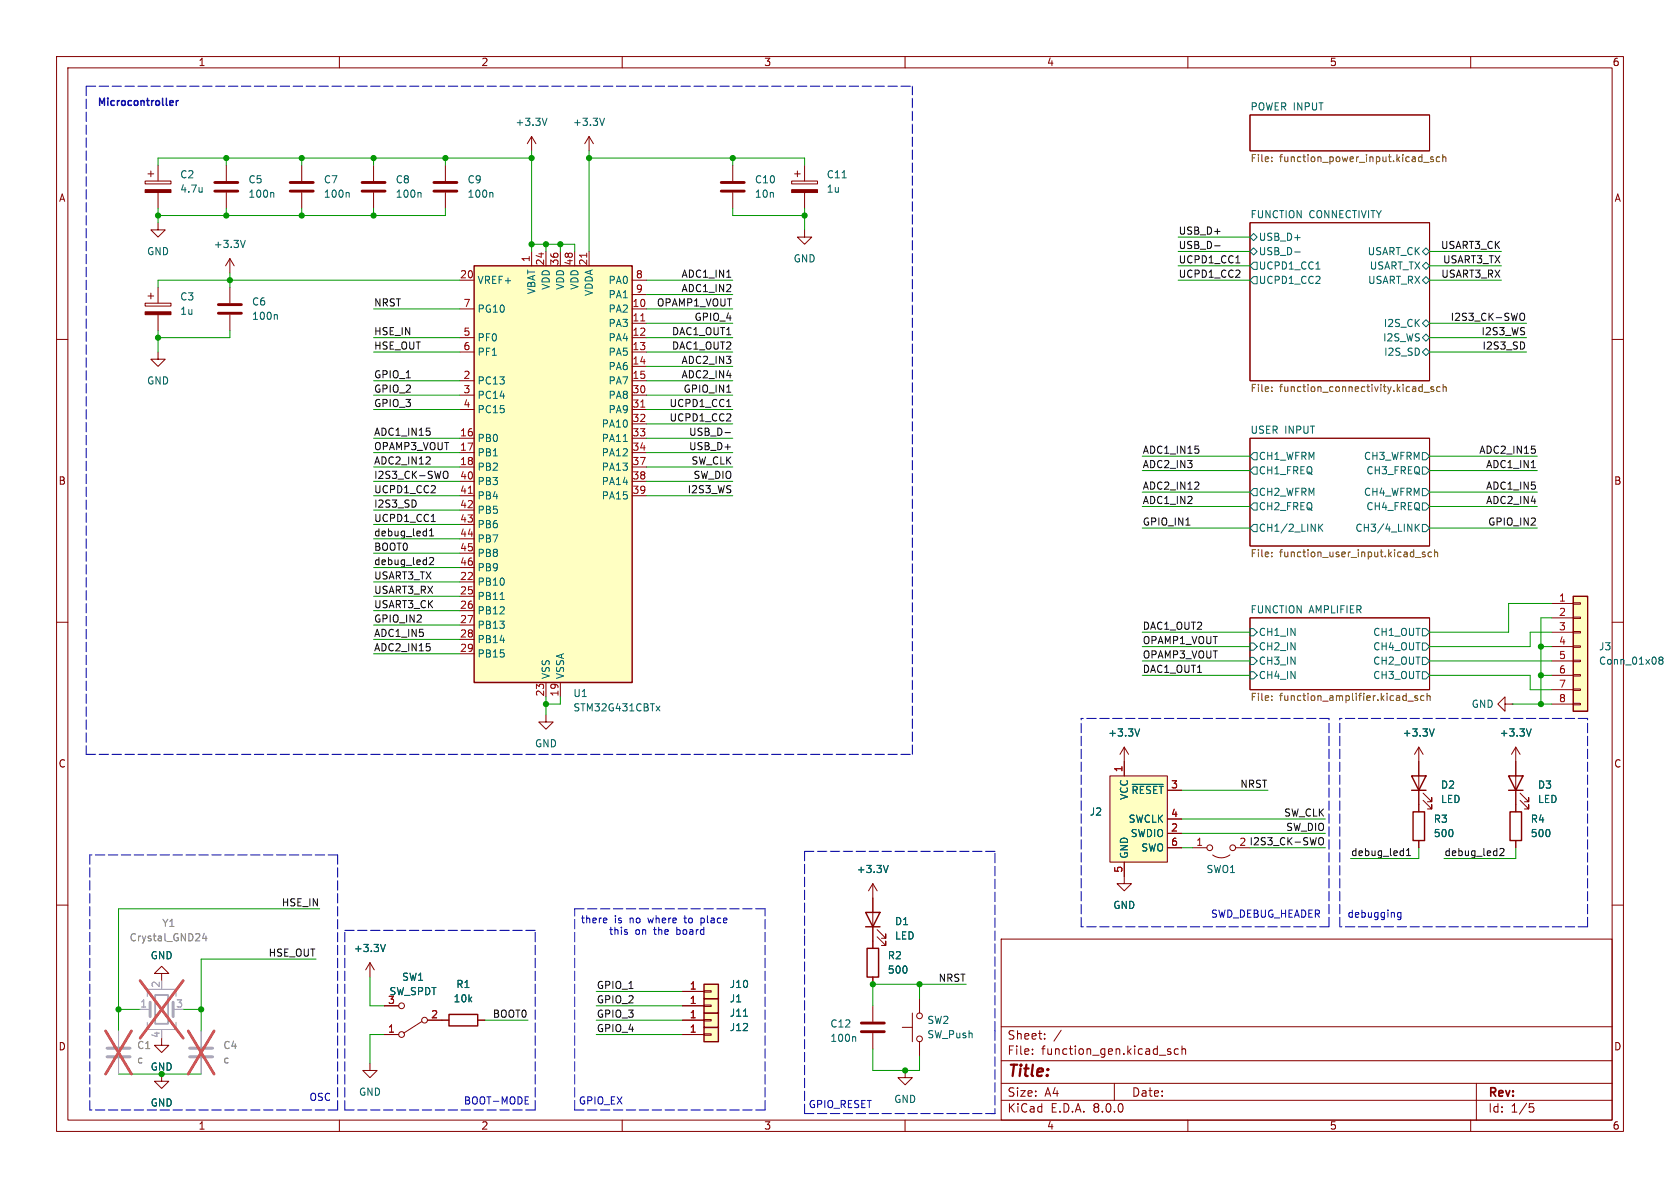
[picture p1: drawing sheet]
<svg xmlns="http://www.w3.org/2000/svg" width="297mm" height="210mm" viewBox="0 0 297 210" stroke-linecap="round" stroke-linejoin="round" font-family="sans-serif">
<g fill="none" stroke="#840000" stroke-width=".18">
<path d="M10 10h277v190h-277zM12 12h273v186h-273zM60 10v2M110 10v2M160 10v2M210 10v2M260 10v2M25.7 32h4.5v.5h-4.5zM26.2 30.7h1M26.7 30.2v1M27.9 39.4v1.2h1.3l-1.3 1.3-1.2-1.3h1.2M27.9 29.2v2.8"/>
<path d="M27.9 34v2.8M40 29.2v2.8M40 34v2.8M53.3 29.2v2.8M53.3 34v2.8M221 20.3h31.7v6.4h-31.7zM221 39.4h31.7v27.9h-31.7zM10 60h2M25.7 53.6h4.5v.5h-4.5zM26.2 52.3h1M26.7 51.8v1M27.9 50.8v2.8"/>
<path d="M27.9 55.6v2.8M285 60h2M27.9 62.2v1.3h1.3l-1.3 1.3-1.2-1.3h1.2M221 77.5h31.7v19h-31.7zM10 110h2M221 109.2h31.7v12.7h-31.7zM285 110h2M10 160h2M285 160h2M177 166h108v32h-108zM60 198v2M110 198v2"/>
<path d="M160 198v2M177 194.5h108M177 191.5h108M177 187.5h108M177 181.5h108M182.5 186.3v.1M182.5 185.5v.1M184.7 183.6v.1M184.7 182.8v.1M187.6 182.1l-1.3 2M197 191.5v3M206.5 185.8l.5 .2v.2l-.2 .2-.4-.1"/>
<path d="M206.5 185.5h.5M208.3 185.5l-.4-.1-.3 .3v.4l.1 .2h.6M209 185.5l.2-.1 .3 .1 .1 .9M209 184.9v1.5M210 198v2M260 198v2M261 191.5v6.5M270.4 195.1h.7M270.5 195.7h.4l.3 .3-.2 .5-.5 .1"/>
</g>
<g fill="none" stroke="#006464" stroke-width=".18">
<path d="M35.7 33.1v.9M35.7 33.9h.1M48.2 34l.2 .2v.7M61.6 34l.1 .2v.7M221 44.5l.6-.7 .6 .7-.6 .6zM221 41.9l.6-.6 .6 .6-.6 .6zM221.6 46.4h.6v1.2h-.6l-.6-.6zM221.6 48.9h.6v1.3h-.6l-.6-.7zM228.9 44.5h1M232.6 47.6h.8M251.5 44.5l.6-.7 .6 .7-.6 .6zM251.5 47l.6-.6 .6 .6-.6 .6z"/>
<path d="M251.5 49.5l.6-.6 .6 .6-.6 .7zM251.5 57.2l.6-.7 .6 .7-.6 .6zM251.5 59.7l.6-.6 .6 .6-.6 .6zM251.5 62.2l.6-.6 .6 .6-.6 .7zM221.6 92.7h.6v1.3h-.6l-.6-.7zM221.6 88.9h.6v1.3h-.6l-.6-.7zM221.6 86.4h.6v1.2h-.6l-.6-.6zM221.6 82.6h.6v1.2h-.6l-.6-.6zM221.6 80h.6v1.3h-.6l-.6-.7zM233.1 92.7v1.2M233.3 93.2l.5 .7M233.8 92.7l-.7 .7"/>
<path d="M250.2 92.7v1.2M250.4 93.2l.5 .7M250.9 92.7l-.7 .7M251.5 92.7h.6l.6 .6-.6 .7h-.6zM251.5 88.9h.6l.6 .6-.6 .7h-.6zM251.5 86.4h.6l.6 .6-.6 .6h-.6zM251.5 82.6h.6l.6 .6-.6 .6h-.6zM251.5 80h.6l.6 .6-.6 .7h-.6zM221 116.2h.6l.6 .6-.6 .7h-.6zM221 111.1h.6l.6 .7-.6 .6h-.6zM221 118.7h.6l.6 .7-.6 .6h-.6zM221 113.7h.6l.6 .6-.6 .6h-.6z"/>
<path d="M251.5 111.1h.6l.6 .7-.6 .6h-.6zM251.5 118.7h.6l.6 .7-.6 .6h-.6zM251.5 113.7h.6l.6 .6-.6 .6h-.6zM251.5 116.2h.6l.6 .6-.6 .7h-.6z"/>
</g>
<g fill="none" stroke="#725600" stroke-width=".18">
<path d="M224.8 27.8v.1M224.8 28.5v.1M251.7 28.7h.9M253.4 27.8l-.3-.1-.2 .2 .1 .2 .4 .1v.3h-.5M254.5 27.8l-.3-.1-.3 .3 .1 .5h.5M255.1 27.9l.1-.2 .4 .1v.8M255.1 27.3v1.3M224.8 68.4v.2M224.8 69.1v.1M251.7 69.3h1M253.4 68.4h-.3l-.1 .2v.1l.4 .2v.3h-.4M254.6 68.4h-.4l-.2 .2 .1 .6h.5"/>
<path d="M255.1 68.5l.2-.1h.3l.1 .8M255.1 67.9v1.3M224.8 98.3v.1M224.8 97.6v.2M250.2 98.5h1M251.9 97.6h-.3l-.2 .2 .1 .1 .4 .2v.3h-.5M253.1 97.6h-.4l-.2 .2 .1 .6h.5M253.6 97.7l.2-.1h.3l.1 .8M253.6 97.2v1.2M224.8 123v.2M224.8 123.7v.1M248.9 123.9h1"/>
<path d="M250.6 123h-.3l-.2 .2 .1 .1 .4 .2v.3h-.5M251.7 123h-.3l-.3 .2 .2 .6h.4M252.3 123.1l.2-.1h.3v.8M252.3 122.6v1.2"/>
</g>
<g fill="#840000" stroke="#840000" stroke-width=".18">
<path d="M25.7 55.1h4.5v.5h-4.5z"/>
<path d="M25.7 33.5h4.5v.5h-4.5z"/>
</g>
<path d="M38 33.8h4M38 32.3h4M51.3 33.8h4.1M51.3 32.3h4.1" fill="none" stroke="#840000" stroke-width=".51"/>
<path d="M278.1 105.4h2.6v20.3h-2.6z" fill="#ffffc2"/>
<g fill="none" stroke="#840000" stroke-width=".18">
<path d="M40.6 45.7l-.7 1.3M40.6 45.7v2.6M40.6 50.8v2.8M40.6 55.6v2.8M40.6 45.7l.8 1.3M274.3 106.7h3.8M274.3 109.2h3.8M274.3 111.8h3.8M274.3 114.3h3.8M274.3 116.8h3.8M274.3 119.4h3.8M278.1 119.3h1.3v.2h-1.3z"/>
<path d="M278.1 116.7h1.3v.3h-1.3zM278.1 114.2h1.3v.2h-1.3zM278.1 111.6h1.3v.3h-1.3zM278.1 109.1h1.3v.2h-1.3zM278.1 106.6h1.3v.2h-1.3zM250.8 132.1v11.4M250.8 132.1l-.7 1.3M250.8 132.1l.8 1.3M274.3 121.9h3.8M274.3 124.5h3.8M278.1 124.3h1.3v.3h-1.3zM278.1 121.8h1.3v.2h-1.3z"/>
<path d="M154.3 158.8v7.6M250.8 148.6v1.3M251.6 141.5l1.5 1.5v-.8v.8h-.8M251.6 140.2l1.5 1.5v-.7v.7h-.8M154.3 177.8v2.8M155.1 165.6l1.5 1.5v-.7v.7h-.8M155.1 164.3l1.5 1.6v-.8v.8h-.8M154.3 182.6v2.8"/>
</g>
<path d="M278.1 105.4h2.6v20.3h-2.6zM249.6 137.2h2.5l-1.3 2.5zM249.6 139.7h2.5M249.8 143.5h2v5.1h-2zM153 161.3h2.6l-1.3 2.5zM153 163.8h2.6" fill="none" stroke="#840000" stroke-width=".25"/>
<path d="M43.4 42.5l-.5 1.3M48.9 55.6l.1 .2v.7M293.5 116.7l-.2-.2 .2-.4h.3l.2 .3-.2 .3M293.5 116.7l-.2 .2v.3l.2 .2h.3l.2-.2v-.3l-.2-.2M293.5 116.7h.3M253.5 128.8l-.4 1.3M151.1 183.2l.2 .2v.7" fill="none" stroke="#006464" stroke-width=".18"/>
<path d="M38.6 55.4h4.1M38.6 53.8h4.1M152.3 180.8h4M152.3 182.4h4" fill="none" stroke="#840000" stroke-width=".51"/>
<path d="M124.5 181.6h2.5v2.6h-2.5z" fill="#ffffc2"/>
<path d="M120.6 182.9h3.9M124.5 182.8h1.2v.2h-1.2z" fill="none" stroke="#840000" stroke-width=".18"/>
<path d="M124.5 181.6h2.5v2.6h-2.5z" fill="none" stroke="#840000" stroke-width=".25"/>
<path d="M124.5 179.1h2.5v2.5h-2.5z" fill="#ffffc2"/>
<path d="M120.6 180.3h3.9M124.5 180.2h1.2v.3h-1.2z" fill="none" stroke="#840000" stroke-width=".18"/>
<path d="M124.5 179.1h2.5v2.5h-2.5z" fill="none" stroke="#840000" stroke-width=".25"/>
<path d="M131.4 179.6h.8" fill="none" stroke="#006464" stroke-width=".18"/>
<path d="M124.5 176.5h2.5v2.6h-2.5z" fill="#ffffc2"/>
<g fill="none" stroke="#840000" stroke-width=".18">
<path d="M266.1 124.5v-1.3l-1.3 1.3 1.3 1.2v-1.2h1.2M267.3 124.5h.1M154.3 156.2l-.8 1.3M154.3 156.2v2.6M154.3 156.2l.8 1.3M65.4 170.2l-.8 1.3M65.4 170.2v2.5M65.4 170.2l.8 1.3M120.6 177.8h3.9M124.5 177.7h1.2v.2h-1.2zM161.3 179.1v5.1M162.6 176.5v2.6"/>
<path d="M159.5 181.6h1.8M160 189.2v1.3h1.3l-1.3 1.3-1.3-1.3h1.3M162.6 184.2v2.5"/>
<circle cx="162.6" cy="179.6" r=".51"/>
<circle cx="162.6" cy="183.6" r=".51"/>
</g>
<path d="M124.5 176.5h2.5v2.6h-2.5z" fill="none" stroke="#840000" stroke-width=".25"/>
<path d="M157 153l-.4 1.2M68.1 166.9l-.4 1.3" fill="none" stroke="#006464" stroke-width=".18"/>
<path d="M124.5 174h2.5v2.5h-2.5z" fill="#ffffc2"/>
<g fill="none" stroke="#840000" stroke-width=".18">
<path d="M78.7 29.2v2.8M78.7 34v2.8M94 24.1l-.8 1.3M94 24.1v2.6M94 24.1l.7 1.3M104.1 24.1l-.7 1.3M104.1 24.1v2.6M104.1 24.1l.8 1.3M96.5 126.4v1.2h1.3l-1.3 1.3-1.3-1.3h1.3M67.9 177.8h2.6M120.6 175.3h3.9M124.5 175.1h1.2v.3h-1.2z"/>
<path d="M154.3 166.4v1.2M154.3 172.7v1.3M67.9 182.9h2.6M74.5 180.6l-3.1 2M75.6 180.3h3.8M84.5 180.3h1.2"/>
<circle cx="71" cy="177.8" r=".51"/>
<circle cx="71" cy="182.9" r=".51"/>
<circle cx="75.1" cy="180.3" r=".51"/>
</g>
<path d="M79.4 179.3h5.1v2.1h-5.1zM124.5 174h2.5v2.5h-2.5zM153.3 167.6h2v5.1h-2z" fill="none" stroke="#840000" stroke-width=".25"/>
<path d="M87 34l.1 .2v.7M96.7 20.9l-.4 1.3M106.9 20.9l-.5 1.3" fill="none" stroke="#006464" stroke-width=".18"/>
<path d="M76.7 33.8h4.1M76.7 32.3h4.1" fill="none" stroke="#840000" stroke-width=".51"/>
<path d="M83.8 47h28v73.7h-28z" fill="#ffffc2"/>
<path d="M83.8 47h28v73.7h-28zM266.7 137.2h2.5l-1.2 2.5zM266.7 139.7h2.5M267 143.5h2v5.1h-2z" fill="none" stroke="#840000" stroke-width=".25"/>
<g fill="none" stroke="#840000" stroke-width=".18">
<path d="M129.5 29.2v2.8M129.5 34v2.8M81.3 54.6h2.5M81.3 59.7h2.5M81.3 49.5h2.5M94 44.5v2.5M96.5 44.5v2.5M99.1 44.5v2.5M101.6 44.5v2.5M104.1 44.5v2.5M111.8 54.6h2.5M111.8 57.2h2.5"/>
<path d="M111.8 59.7h2.5M111.8 49.5h2.5M111.8 52.1h2.5M142.2 40.6v1.3h1.3l-1.3 1.3-1.2-1.3h1.2M81.3 62.2h2.5M81.3 67.3h2.5M81.3 77.5h2.5M81.3 69.9h2.5M81.3 72.4h2.5M111.8 62.2h2.5M111.8 64.8h2.5M111.8 67.3h2.5"/>
<path d="M111.8 77.5h2.5M111.8 69.9h2.5M111.8 72.4h2.5M111.8 74.9h2.5M81.3 80h2.5M81.3 82.6h2.5M81.3 85.1h2.5M81.3 87.6h2.5M81.3 90.2h2.5M81.3 92.7h2.5M81.3 95.3h2.5M81.3 97.8h2.5"/>
<path d="M111.8 80h2.5M111.8 82.6h2.5M111.8 85.1h2.5M111.8 87.6h2.5M81.3 102.9h2.5M81.3 105.4h2.5M81.3 108h2.5M81.3 110.5h2.5M81.3 113h2.5M81.3 115.6h2.5M81.3 100.3h2.5M96.5 120.7v2.5"/>
<path d="M99.1 120.7v2.5M198.8 132.1l-.8 1.3M198.8 132.1v2.5M198.8 132.1l.7 1.3M268 132.1v11.4M268 132.1l-.8 1.3M268 132.1l.7 1.3M210.8 149.9h2.6M214.4 151.1a2.54 2.54 0 0 0 3 0M268 148.6v1.3M268.7 141.5l1.6 1.5v-.8v.8h-.8M268.7 140.2l1.6 1.5v-.7v.7h-.8"/>
<path d="M65.4 188v1.2h-1.3l1.3 1.3 1.3-1.3h-1.3"/>
<circle cx="213.9" cy="149.9" r=".51"/>
<circle cx="217.9" cy="149.9" r=".51"/>
</g>
<path d="M103.7 44.8v.7M113.3 56.7h.7M113.3 72h.7M82.8 87.2h.7" fill="none" stroke="#a90000" stroke-width=".18"/>
<path d="M110.2 78h.7M88.4 106h.7M116 124.8l.7 .9M116.7 124.8l-.7 .9M201.5 128.8l-.4 1.3M270.7 128.8l-.4 1.3" fill="none" stroke="#006464" stroke-width=".18"/>
<path d="M27.4 175.9h2.3v5.1h-2.3z" fill="none" stroke="#a1a1a1" stroke-width=".3"/>
<path d="M24.8 178.4h1.7M26 176.1v-1.2h5.1v1.2M26 180.7v1.3h5.1v-1.3M28.6 182v.2M35.6 182.2v2.8M35.6 187.1v2.8" fill="none" stroke="#a1a1a1" stroke-width=".18"/>
<path d="M26.5 177.2v2.5M30.6 177.2v2.5M33.5 186.8h4.1M33.5 185.3h4.1" fill="none" stroke="#a1a1a1" stroke-width=".51"/>
<path d="M36.1 165l-.3 .9h.8M36.4 165.5v.8" fill="none" stroke="#989898" stroke-width=".18"/>
<path d="M24.8 173.4l7.6 10.1M32.4 173.4l-7.6 10.1M33.3 182.2l4.5 7.7M37.8 182.2l-4.5 7.7" fill="none" stroke="#e65255" stroke-width=".46"/>
<path d="M127.5 33.8h4.1M127.5 32.3h4.1" fill="none" stroke="#840000" stroke-width=".51"/>
<path d="M196.2 137.2h10.2v15.2h-10.2z" fill="#ffffc2"/>
<g fill="none" stroke="#840000" stroke-width=".18">
<path d="M66 29.2v2.8M66 34v2.8M140 32h4.5v.5h-4.5zM140.5 30.7h1M141 30.2v1M142.2 29.2v2.8M142.2 34v2.8M196.2 137.2h10.2v15.2h-10.2zM198.8 134.6v2.6M206.4 139.7h2.5M250.8 134.6v2.6M250.8 139.7v3.8"/>
<path d="M268 134.6v2.6M268 139.7v3.8M154.3 158.8v2.5M198.8 152.4v3.8h1.2l-1.2 1.3-1.3-1.3h1.3M206.4 147.3h2.5M206.4 144.8h2.5M206.4 149.9h2.5M250.8 148.6v1.3M268 148.6v1.3M28.6 172.1h1.2l-1.2-1.3-1.3 1.3h1.3v1.3M67.9 177.8h2.6M120.6 177.8h3.9"/>
<path d="M120.6 175.3h3.9M154.3 163.8v3.8M154.3 172.7v1.3M28.6 183.5v1.3h1.2l-1.2 1.3-1.3-1.3h1.3M28.6 189.9v1.2h1.2l-1.2 1.3-1.3-1.3h1.3M67.9 182.9h2.6M75.6 180.3h3.8M84.5 180.3h1.2M120.6 180.3h3.9M120.6 182.9h3.9"/>
</g>
<path d="M74.3 34l.1 .2v.7M148.9 31.4h.7M200.1 138.7h5.5M201.5 128.8l-.4 1.3M253.5 128.8l-.4 1.3M270.7 128.8l-.4 1.3M157 153l-.4 1.2M68.1 166.9l-.4 1.3M131.4 179.6h.8" fill="none" stroke="#006464" stroke-width=".18"/>
<path d="M18.9 186.8h4.1M18.9 185.3h4.1" fill="none" stroke="#a1a1a1" stroke-width=".51"/>
<path d="M24.8 178.4h1.2M21 182.2v2.8M21 187.1v2.8M35.6 182.2v2.8M35.6 187.1v2.8" fill="none" stroke="#a1a1a1" stroke-width=".18"/>
<path d="M24.8 173.4l7.6 10.1M32.4 173.4l-7.6 10.1M18.7 182.2l4.5 7.7M23.2 182.2l-4.5 7.7M33.3 182.2l4.5 7.7M37.8 182.2l-4.5 7.7" fill="none" stroke="#e65255" stroke-width=".46"/>
<path d="M64 33.8h4.1M64 32.3h4.1" fill="none" stroke="#840000" stroke-width=".51"/>
<path d="M140 33.5h4.5v.5h-4.5z" fill="#840000" stroke="#840000" stroke-width=".18"/>
<g fill="none" stroke="#0f0f0f" stroke-width=".18">
<path d="M128.5 49h.7M214.7 43.5h1M218.5 46.5h.7M268.7 55.5l.3-.1a.43 .43 0 0 1 .5 .4v.4a.43 .43 0 0 1-.3 .4 .43 .43 0 0 1-.5-.1M76 76.3v.5M128.2 76.5h.9M128.5 69.3h.7M128.5 71.9h.7M211.9 79.5v.5M271.4 79.5v.5M75.3 82h.8M75.9 98.7l.5-.2 .3 .4-.8 .9h.8"/>
<path d="M75.9 94.7h.8M75.9 93.8l.4-.3v1.2M76 80.9v.4M76.2 92.2h.8M78.4 83.5l.3-.2a.43 .43 0 0 1 .5 .4v.5a.43 .43 0 0 1-.3 .4 .43 .43 0 0 1-.5-.2M209.7 92.8h.7M211.2 86.5h.7M211.9 85.3v.5M270.7 82.7h.7M76 114.4v.5M233.2 148.3l.2-.2a.43 .43 0 0 1 .6 .4v.4a.43 .43 0 0 1-.3 .4 .43 .43 0 0 1-.5-.1M248.7 151.3h.7"/>
<path d="M248.7 150.3l.3-.3v1.3M265.2 150.1l.5-.1 .2 .3-.8 1h.8"/>
</g>
<path d="M107.1 162.3l.2 .3-.6 .1M107.2 163.1h-.1M110.9 164.8v.3M123.9 162.3v1.3M123.9 163.1h.1M124 162.3l-.1 .1M247.7 161.3v1l-.3 .3-.3-.1M247.7 161.4l-.4-.1-.2 .2 .1 .6h.5M92.8 195.2h.6M92.8 193.9h.6" fill="none" stroke="#0000c2" stroke-width=".18"/>
<path d="M30.6 17.8v.3l-.6 .1M31.2 17.8v.8M31.5 17.8l-.3 .2" fill="none" stroke="#0000c2" stroke-width=".25"/>
<g fill="none" stroke="#0000c2" stroke-width=".18" stroke-dasharray="1.7 .6">
<path d="M15.2 15.2v118.2M15.2 15.2h146.1M15.2 133.4h146.1M161.3 133.4v-118.2M234.9 127h-43.8M280.7 127h-43.8M59.7 151.1h-43.8M142.2 150.5v14.6M175.9 150.5h-33.7M94.6 164.5h-33.6M135.3 160.7h-33.7M191.1 163.8v-36.8"/>
<path d="M234.9 163.8h-43.8M234.9 163.8v-36.8M236.9 163.8v-36.8M280.7 163.8v-36.8M280.7 163.8h-43.8M15.9 196.2v-45.1M59.7 196.2v-45.1M59.7 196.2h-43.8M61 196.2v-31.7M94.6 196.2v-31.7M94.6 196.2h-33.6M101.6 196.2v-35.5"/>
<path d="M135.3 196.2h-33.7M135.3 196.2v-35.5M142.2 196.9v-31.8M175.9 196.9h-33.7M175.9 182.2v14.7M175.9 196.9h-.6M175.9 182.2v-31.7"/>
</g>
<g fill="none" stroke="#009600" stroke-width=".18">
<path d="M27.9 36.8v2.6M40 27.9v1.3M40 36.8v1.3M53.3 27.9v1.3M53.3 36.8v1.3M66 27.9v1.3M66 36.8v1.3M78.7 27.9v1.3M78.7 36.8v1.3h-50.8M94 26.7v17.8M94 27.9h-66.1v1.3M104.1 27.9h38.1v1.3"/>
<path d="M104.1 26.7v17.8M129.5 27.9v1.3M129.5 36.8v1.3h12.7M142.2 36.8v3.8M27.9 58.4v3.8M40.6 48.3v2.5M40.6 58.4v1.3h-12.7M66 59.7h15.3M66 54.6h15.3M81.3 49.5h-53.4v1.3M94 43.2h7.6v1.3M96.5 43.2v1.3"/>
<path d="M99.1 43.2v1.3M114.3 49.5h15.2M114.3 57.2h15.2M114.3 59.7h15.2M114.3 54.6h15.2M114.3 52.1h15.2M208.3 44.5h12.7M208.3 47h12.7M208.3 49.5h12.7M208.3 41.9h12.7M252.7 44.5h12.7M252.7 47h12.7"/>
<path d="M252.7 49.5h12.7M252.7 57.2h17.2M252.7 59.7h17.2M66 72.4h15.3M66 69.9h15.3M66 77.5h15.3M66 62.2h15.3M66 67.3h15.3M114.3 72.4h15.2M114.3 69.9h15.2M114.3 64.8h15.2M114.3 77.5h15.2"/>
<path d="M114.3 62.2h15.2M114.3 67.3h15.2M114.3 74.9h15.2M252.7 62.2h17.2M66 82.6h15.3M66 95.3h15.3M66 97.8h15.3M66 80h15.3M66 87.6h15.3M66 85.1h15.3M66 90.2h15.3M66 92.7h15.3"/>
<path d="M114.3 82.6h15.2M114.3 80h15.2M114.3 87.6h15.2M114.3 85.1h15.2M201.9 93.3h19.1M201.9 89.5h19.1M201.9 83.2h19.1M201.9 87h19.1M201.9 80.6h19.1M252.7 93.3h19.1M252.7 89.5h19.1M252.7 83.2h19.1"/>
<path d="M252.7 87h19.1M252.7 80.6h19.1M66 110.5h15.3M66 113h15.3M66 102.9h15.3M66 115.6h15.3M66 105.4h15.3M66 108h15.3M66 100.3h15.3M201.9 111.8h19.1M201.9 116.8h19.1M201.9 119.4h19.1"/>
<path d="M201.9 114.3h19.1M252.7 116.8h21.6M252.7 119.4h17.8v2.5h3.8M272.4 119.4h1.9M272.4 114.3h1.9M274.3 106.7h-7.6v5.1h-14M274.3 111.8h-3.8v2.5h-17.8M274.3 109.2h-1.9v15.3M96.5 123.2v3.2M99.1 123.2v1.3h-2.6M208.9 139.7h15.3M267.3 124.5h7"/>
<path d="M208.9 144.8h25.4M208.9 149.9h1.9M208.9 147.3h25.4M221 149.9h13.3M250.8 149.9v1.9h-12M268 149.9v1.9h-12.7M21 178.4h3.8M32.4 178.4h3.2M55.9 169.5h-20.3v12.7M56.5 160.7h-35.5v21.5M65.4 172.7v5.1h2.5M105.4 177.8h15.2"/>
<path d="M105.4 175.3h15.2M162.6 174v2.5M170.8 174h-16.5v3.8M21 189.9h14.6M67.9 182.9h-2.5v5.1M85.7 180.3h7.6M105.4 182.9h15.2M105.4 180.3h15.2M154.3 185.4v3.8h8.3v-2.5"/>
</g>
<path d="M36.1 165l-.3 .9h.8M36.4 165.5v.8" fill="none" stroke="#989898" stroke-width=".18"/>
<g fill="#009600" stroke="#009600" stroke-width=".18">
<circle cx="129.5" cy="27.9" r=".46"/>
<circle cx="142.2" cy="38.1" r=".46"/>
<circle cx="99.1" cy="43.2" r=".46"/>
<circle cx="96.5" cy="43.2" r=".46"/>
<circle cx="162.6" cy="174" r=".46"/>
<circle cx="154.3" cy="174" r=".46"/>
<circle cx="160" cy="189.2" r=".46"/>
<circle cx="272.4" cy="124.5" r=".46"/>
<circle cx="272.4" cy="119.4" r=".46"/>
<circle cx="272.4" cy="114.3" r=".46"/>
<circle cx="21" cy="178.4" r=".46"/>
<circle cx="28.6" cy="189.9" r=".46"/>
<circle cx="35.6" cy="178.4" r=".46"/>
<circle cx="94" cy="27.9" r=".46"/>
<circle cx="78.7" cy="27.9" r=".46"/>
<circle cx="66" cy="27.9" r=".46"/>
<circle cx="104.1" cy="27.9" r=".46"/>
<circle cx="40" cy="27.9" r=".46"/>
<circle cx="53.3" cy="27.9" r=".46"/>
<circle cx="94" cy="43.2" r=".46"/>
<circle cx="96.5" cy="124.5" r=".46"/>
<circle cx="40.6" cy="49.5" r=".46"/>
<circle cx="40" cy="38.1" r=".46"/>
<circle cx="27.9" cy="59.7" r=".46"/>
<circle cx="27.9" cy="38.1" r=".46"/>
<circle cx="66" cy="38.1" r=".46"/>
<circle cx="53.3" cy="38.1" r=".46"/>
</g>
<text font-size="2.8" fill="#840000" x="178" y="190.9">Title:</text>
<g font-size="2.1" fill="#840000">
<text x="178" y="184">Sheet:</text>
<text x="178" y="186.7">File:</text>
<text x="184.1" y="186.7">function_gen.kicad_sch</text>
<text x="178" y="196.9">KiCad</text>
<text x="178" y="194.1">Size:</text>
<text x="184.7" y="194.1">A4</text>
<text x="185.7" y="196.9">E.D.A.</text>
<text x="193.3" y="196.9">8.0.0</text>
<text x="200" y="194.1">Date:</text>
<text x="263" y="194.3">Rev:</text>
<text x="263" y="196.9">Id:</text>
<text x="267.1" y="196.9">1/5</text>
</g>
<g font-size="1.8" fill="#840000">
<text x="35" y="11.9">1</text>
<text x="85" y="11.9">2</text>
<text x="135" y="11.9">3</text>
<text x="185" y="11.9">4</text>
<text x="235" y="11.9">5</text>
<text x="285" y="11.9">6</text>
<text x="10.3" y="35.9">A</text>
<text x="285.3" y="35.9">A</text>
<text x="10.3" y="85.9">B</text>
<text x="285.3" y="85.9">B</text>
<text x="10.3" y="135.9">C</text>
<text x="285.3" y="135.9">C</text>
<text x="10.3" y="185.9">D</text>
<text x="285.3" y="185.9">D</text>
<text x="35" y="199.9">1</text>
<text x="85" y="199.9">2</text>
<text x="135" y="199.9">3</text>
<text x="185" y="199.9">4</text>
<text x="235" y="199.9">5</text>
<text x="285" y="199.9">6</text>
</g>
<g font-size="1.8" fill="#0000c2">
<text x="17.1" y="18.8">Microcontroller</text>
<text x="102.6" y="163.4">there</text>
<text x="107.6" y="165.5">this</text>
<text x="108.6" y="163.4">is</text>
<text x="111.4" y="163.4">no</text>
<text x="112.3" y="165.5">on</text>
<text x="114.9" y="163.4">where</text>
<text x="115.7" y="165.5">the</text>
<text x="119.9" y="165.5">board</text>
<text x="121.5" y="163.4">to</text>
<text x="124.5" y="163.4">place</text>
<text x="214" y="162.3">SWD_DEBUG_HEADER</text>
<text x="238.1" y="162.3">debugging</text>
<text x="54.6" y="194.7">OSC</text>
<text x="81.9" y="195.3">BOOT-MODE</text>
<text x="102.2" y="195.3">GPIO_EX</text>
<text x="142.9" y="196">GPIO_RESET</text>
</g>
<g font-size="1.8" fill="#006464">
<text x="91" y="22.5">+3.3V</text>
<text x="101.2" y="22.5">+3.3V</text>
<text x="221" y="19.6">POWER INPUT</text>
<text x="31.8" y="31.7">C2</text>
<text x="31.8" y="34.3">4.7u</text>
<text x="43.8" y="32.6">C5</text>
<text x="43.8" y="35.2">100n</text>
<text x="57.2" y="32.6">C7</text>
<text x="57.2" y="35.2">100n</text>
<text x="69.9" y="32.6">C8</text>
<text x="69.9" y="35.2">100n</text>
<text x="82.6" y="32.6">C9</text>
<text x="82.6" y="35.2">100n</text>
<text x="133.4" y="32.6">C10</text>
<text x="133.4" y="35.2">10n</text>
<text x="146.1" y="34.3">1u</text>
<text x="146.1" y="31.7">C11</text>
<text x="221" y="38.7">FUNCTION</text>
<text x="231.4" y="38.7">CONNECTIVITY</text>
<text x="25.9" y="45.3">GND</text>
<text x="37.7" y="44">+3.3V</text>
<text x="140.2" y="46.6">GND</text>
<text x="222.4" y="45.3">USB_D-</text>
<text x="222.4" y="42.8">USB_D+</text>
<text x="222.4" y="47.9">UCPD1_CC1</text>
<text x="241.7" y="45.3">USART_CK</text>
<text x="242.1" y="47.9">USART_TX</text>
<text x="31.8" y="53.3">C3</text>
<text x="84.3" y="50.4">VREF+</text>
<text x="94.8" y="52.1" transform="rotate(-90 94.8 52.1)">VBAT</text>
<text x="97.4" y="51.3" transform="rotate(-90 97.4 51.3)">VDD</text>
<text x="99.9" y="51.3" transform="rotate(-90 99.9 51.3)">VDD</text>
<text x="102.5" y="51.3" transform="rotate(-90 102.5 51.3)">VDD</text>
<text x="105" y="52.4" transform="rotate(-90 105 52.4)">VDDA</text>
<text x="107.5" y="50.4">PA0</text>
<text x="107.5" y="52.9">PA1</text>
<text x="222.4" y="50.4">UCPD1_CC2</text>
<text x="241.8" y="50.4">USART_RX</text>
<text x="31.8" y="55.9">1u</text>
<text x="44.5" y="54.2">C6</text>
<text x="44.5" y="56.7">100n</text>
<text x="84.3" y="55.5">PG10</text>
<text x="107.5" y="55.5">PA2</text>
<text x="107.5" y="58">PA3</text>
<text x="244.5" y="58">I2S_CK</text>
<text x="84.3" y="60.6">PF0</text>
<text x="84.3" y="63.1">PF1</text>
<text x="107.5" y="60.6">PA4</text>
<text x="107.5" y="63.1">PA5</text>
<text x="107.5" y="65.6">PA6</text>
<text x="244.4" y="60.6">I2S_WS</text>
<text x="244.6" y="63.1">I2S_SD</text>
<text x="25.9" y="68.2">GND</text>
<text x="84.3" y="68.2">PC13</text>
<text x="84.3" y="70.7">PC14</text>
<text x="107.5" y="68.2">PA7</text>
<text x="107.5" y="70.7">PA8</text>
<text x="84.3" y="73.3">PC15</text>
<text x="106.3" y="75.8">PA10</text>
<text x="107.5" y="73.3">PA9</text>
<text x="221" y="76.8">USER INPUT</text>
<text x="84.3" y="78.3">PB0</text>
<text x="84.3" y="80.9">PB1</text>
<text x="84.3" y="83.4">PB2</text>
<text x="106.3" y="78.3">PA11</text>
<text x="106.3" y="80.9">PA12</text>
<text x="106.3" y="83.4">PA13</text>
<text x="222.4" y="81.5">CH1_WFRM</text>
<text x="241" y="81.5">CH3_WFRM</text>
<text x="84.3" y="86">PB3</text>
<text x="84.3" y="88.5">PB4</text>
<text x="106.3" y="86">PA14</text>
<text x="106.3" y="88.5">PA15</text>
<text x="222.4" y="87.9">CH2_WFRM</text>
<text x="222.4" y="84">CH1_FREQ</text>
<text x="241" y="87.9">CH4_WFRM</text>
<text x="241.5" y="84">CH3_FREQ</text>
<text x="84.3" y="91">PB5</text>
<text x="84.3" y="93.6">PB6</text>
<text x="222.4" y="94.2">CH1/2_LINK</text>
<text x="222.4" y="90.4">CH2_FREQ</text>
<text x="239.5" y="94.2">CH3/4_LINK</text>
<text x="241.5" y="90.4">CH4_FREQ</text>
<text x="84.3" y="96.1">PB7</text>
<text x="84.3" y="98.7">PB8</text>
<text x="84.3" y="101.2">PB9</text>
<text x="84.3" y="103.7">PB10</text>
<text x="84.3" y="106.3">PB11</text>
<text x="84.3" y="108.8">PB12</text>
<text x="84.3" y="111.4">PB13</text>
<text x="84.3" y="113.9">PB14</text>
<text x="221" y="108.5">FUNCTION</text>
<text x="222.4" y="112.6">CH1_IN</text>
<text x="231.4" y="108.5">AMPLIFIER</text>
<text x="242.7" y="112.6">CH1_OUT</text>
<text x="84.3" y="116.4">PB15</text>
<text x="222.4" y="117.7">CH3_IN</text>
<text x="222.4" y="115.2">CH2_IN</text>
<text x="242.7" y="115.2">CH4_OUT</text>
<text x="242.7" y="117.7">CH2_OUT</text>
<text x="282.6" y="115.2">J3</text>
<text x="282.6" y="117.7">Conn_01x08</text>
<text x="97.4" y="120.1" transform="rotate(-90 97.4 120.1)">VSS</text>
<text x="99.9" y="120.1" transform="rotate(-90 99.9 120.1)">VSSA</text>
<text x="101.3" y="123.4">U1</text>
<text x="101.3" y="126">STM32G431CBTx</text>
<text x="222.4" y="120.2">CH4_IN</text>
<text x="242.7" y="120.2">CH3_OUT</text>
<text x="260.1" y="125.3">GND</text>
<text x="195.8" y="130.4">+3.3V</text>
<text x="247.9" y="130.4">+3.3V</text>
<text x="265" y="130.4">+3.3V</text>
<text x="94.5" y="132.3">GND</text>
<text x="199.6" y="141.5" transform="rotate(-90 199.6 141.5)">VCC</text>
<text x="199.9" y="140.6">~{RESET}</text>
<text x="254.6" y="139.6">D2</text>
<text x="254.6" y="142.2">LED</text>
<text x="271.8" y="139.6">D3</text>
<text x="271.8" y="142.2">LED</text>
<text x="192.6" y="144.4">J2</text>
<text x="199.4" y="145.6">SWCLK</text>
<text x="199.8" y="148.2">SWDIO</text>
<text x="253.4" y="145.6">R3</text>
<text x="253.4" y="148.2">500</text>
<text x="270.5" y="145.6">R4</text>
<text x="270.5" y="148.2">500</text>
<text x="151.4" y="154.5">+3.3V</text>
<text x="199.6" y="151.9" transform="rotate(-90 199.6 151.9)">GND</text>
<text x="201.7" y="150.7">SWO</text>
<text x="213.2" y="154.5">SWO1</text>
<text x="196.7" y="160.9">GND</text>
<text x="158.1" y="163.7">D1</text>
<text x="158.1" y="166.3">LED</text>
<text x="26.5" y="169.8">GND</text>
<text x="62.5" y="168.5">+3.3V</text>
<text x="71" y="173.6">SW1</text>
<text x="156.9" y="169.8">R2</text>
<text x="156.9" y="172.3">500</text>
<text x="68.8" y="176.1">SW_SPDT</text>
<text x="80.1" y="177.4">10k</text>
<text x="80.6" y="174.9">R1</text>
<text x="128.9" y="177.4">J1</text>
<text x="128.9" y="179.9">J11</text>
<text x="128.9" y="174.9">J10</text>
<text x="128.9" y="182.5">J12</text>
<text x="146.7" y="184.4">100n</text>
<text x="146.7" y="181.8">C12</text>
<text x="163.8" y="181.2">SW2</text>
<text x="163.8" y="183.7">SW_Push</text>
<text x="26.5" y="189.5">GND</text>
<text x="26.5" y="195.8">GND</text>
<text x="63.4" y="193.9">GND</text>
<text x="158" y="195.2">GND</text>
</g>
<g font-size="1.8" fill="#725600">
<text x="221" y="29">File:</text>
<text x="226.2" y="29">function_power_input.kicad_sch</text>
<text x="221" y="69.6">File:</text>
<text x="226.2" y="69.6">function_connectivity.kicad_sch</text>
<text x="221" y="98.8">File:</text>
<text x="226.2" y="98.8">function_user_input.kicad_sch</text>
<text x="221" y="124.2">File:</text>
<text x="226.2" y="124.2">function_amplifier.kicad_sch</text>
</g>
<g font-size="1.8" fill="#0f0f0f">
<text x="208.3" y="41.6">USB_D+</text>
<text x="208.3" y="46.6">UCPD1_CC1</text>
<text x="208.3" y="44.1">USB_D-</text>
<text x="254.6" y="44.1">USART3_CK</text>
<text x="255" y="46.6">USART3_TX</text>
<text x="120.4" y="49.2">ADC1_IN1</text>
<text x="120.4" y="51.7">ADC1_IN2</text>
<text x="208.3" y="49.2">UCPD1_CC2</text>
<text x="254.7" y="49.2">USART3_RX</text>
<text x="66" y="54.3">NRST</text>
<text x="66" y="59.3">HSE_IN</text>
<text x="116" y="54.3">OPAMP1_VOUT</text>
<text x="118.7" y="59.3">DAC1_OUT1</text>
<text x="122.7" y="56.8">GPIO_4</text>
<text x="256.4" y="56.8">I2S3_CK-SWO</text>
<text x="261.8" y="59.3">I2S3_WS</text>
<text x="66" y="61.9">HSE_OUT</text>
<text x="118.7" y="61.9">DAC1_OUT2</text>
<text x="120.4" y="64.4">ADC2_IN3</text>
<text x="262" y="61.9">I2S3_SD</text>
<text x="66" y="69.5">GPIO_2</text>
<text x="66" y="67">GPIO_1</text>
<text x="120.4" y="67">ADC2_IN4</text>
<text x="120.7" y="69.5">GPIO_IN1</text>
<text x="66" y="72">GPIO_3</text>
<text x="66" y="77.1">ADC1_IN15</text>
<text x="118.3" y="72">UCPD1_CC1</text>
<text x="118.3" y="74.6">UCPD1_CC2</text>
<text x="121.7" y="77.1">USB_D-</text>
<text x="66" y="82.2">ADC2_IN12</text>
<text x="66" y="79.7">OPAMP3_VOUT</text>
<text x="121.7" y="79.7">USB_D+</text>
<text x="122.1" y="82.2">SW_CLK</text>
<text x="201.9" y="80.3">ADC1_IN15</text>
<text x="201.9" y="82.8">ADC2_IN3</text>
<text x="261.4" y="80.3">ADC2_IN15</text>
<text x="262.6" y="82.8">ADC1_IN1</text>
<text x="66" y="87.3">UCPD1_CC2</text>
<text x="66" y="84.7">I2S3_CK-SWO</text>
<text x="66" y="89.8">I2S3_SD</text>
<text x="121.5" y="87.3">I2S3_WS</text>
<text x="122.5" y="84.7">SW_DIO</text>
<text x="201.9" y="89.2">ADC1_IN2</text>
<text x="201.9" y="86.6">ADC2_IN12</text>
<text x="262.6" y="86.6">ADC1_IN5</text>
<text x="262.6" y="89.2">ADC2_IN4</text>
<text x="66" y="92.4">UCPD1_CC1</text>
<text x="66" y="94.9">debug_led1</text>
<text x="201.9" y="93">GPIO_IN1</text>
<text x="263" y="93">GPIO_IN2</text>
<text x="66" y="97.4">BOOT0</text>
<text x="66" y="100">debug_led2</text>
<text x="66" y="102.5">USART3_TX</text>
<text x="66" y="105.1">USART3_RX</text>
<text x="66" y="107.6">USART3_CK</text>
<text x="66" y="110.1">GPIO_IN2</text>
<text x="66" y="112.7">ADC1_IN5</text>
<text x="201.9" y="114">OPAMP1_VOUT</text>
<text x="201.9" y="111.4">DAC1_OUT2</text>
<text x="66" y="115.2">ADC2_IN15</text>
<text x="201.9" y="116.5">OPAMP3_VOUT</text>
<text x="201.9" y="119">DAC1_OUT1</text>
<text x="219.2" y="139.4">NRST</text>
<text x="219" y="149.6">2 I2S3_CK-SWO</text>
<text x="226.9" y="144.4">SW_CLK</text>
<text x="227.3" y="147">SW_DIO</text>
<text x="238.8" y="151.4">debug_led1</text>
<text x="255.3" y="151.4">debug_led2</text>
<text x="49.7" y="160.3">HSE_IN</text>
<text x="47.4" y="169.2">HSE_OUT</text>
<text x="165.8" y="173.6">NRST</text>
<text x="87" y="180">BOOT0</text>
<text x="105.4" y="177.5">GPIO_2</text>
<text x="105.4" y="180">GPIO_3</text>
<text x="105.4" y="174.9">GPIO_1</text>
<text x="105.4" y="182.5">GPIO_4</text>
</g>
<g font-size="1.8" fill="#a90000">
<text x="93.7" y="46.4" transform="rotate(-90 93.7 46.4)">1</text>
<text x="96.3" y="47" transform="rotate(-90 96.3 47)">24</text>
<text x="98.8" y="47" transform="rotate(-90 98.8 47)">36</text>
<text x="101.3" y="47" transform="rotate(-90 101.3 47)">48</text>
<text x="103.9" y="47" transform="rotate(-90 103.9 47)">21</text>
<text x="81.2" y="49.3">20</text>
<text x="112.3" y="49.3">8</text>
<text x="112.3" y="51.8">9</text>
<text x="81.8" y="59.4">5</text>
<text x="81.8" y="54.4">7</text>
<text x="111.7" y="54.4">10</text>
<text x="111.7" y="56.9">11</text>
<text x="111.7" y="59.4">12</text>
<text x="81.8" y="62">6</text>
<text x="111.7" y="62">13</text>
<text x="111.7" y="64.5">14</text>
<text x="81.8" y="67.1">2</text>
<text x="81.8" y="69.6">3</text>
<text x="111.7" y="67.1">15</text>
<text x="111.7" y="69.6">30</text>
<text x="81.2" y="77.2">16</text>
<text x="81.8" y="72.1">4</text>
<text x="111.7" y="72.1">31</text>
<text x="111.7" y="74.7">32</text>
<text x="111.7" y="77.2">33</text>
<text x="81.2" y="79.8">17</text>
<text x="81.2" y="82.3">18</text>
<text x="111.7" y="79.8">34</text>
<text x="111.7" y="82.3">37</text>
<text x="81.2" y="84.8">40</text>
<text x="81.2" y="87.4">41</text>
<text x="81.2" y="89.9">42</text>
<text x="111.7" y="84.8">38</text>
<text x="111.7" y="87.4">39</text>
<text x="81.2" y="92.5">43</text>
<text x="81.2" y="95">44</text>
<text x="81.2" y="97.5">45</text>
<text x="81.2" y="100.1">46</text>
<text x="81.2" y="102.6">22</text>
<text x="81.2" y="105.2">25</text>
<text x="81.2" y="107.7">26</text>
<text x="275.5" y="106.4">1</text>
<text x="81.2" y="110.2">27</text>
<text x="81.2" y="112.8">28</text>
<text x="275.5" y="109">2</text>
<text x="275.5" y="111.5">3</text>
<text x="81.2" y="115.3">29</text>
<text x="275.5" y="114">4</text>
<text x="275.5" y="116.6">5</text>
<text x="275.5" y="119.1">6</text>
<text x="96.3" y="123.2" transform="rotate(-90 96.3 123.2)">23</text>
<text x="98.8" y="123.2" transform="rotate(-90 98.8 123.2)">19</text>
<text x="275.5" y="121.7">7</text>
<text x="275.5" y="124.2">8</text>
<text x="198.5" y="136.6" transform="rotate(-90 198.5 136.6)">1</text>
<text x="206.9" y="139.4">3</text>
<text x="206.9" y="147.1">2</text>
<text x="206.9" y="144.5">4</text>
<text x="206.9" y="149.6">6</text>
<text x="211.4" y="149.6">1</text>
<text x="198.5" y="154.4" transform="rotate(-90 198.5 154.4)">5</text>
<text x="68.5" y="177.5">3</text>
<text x="121.8" y="177.5">1</text>
<text x="121.8" y="175">1</text>
<text x="68.5" y="182.6">1</text>
<text x="76.1" y="180.1">2</text>
<text x="121.8" y="182.6">1</text>
<text x="121.8" y="180.1">1</text>
</g>
<g font-size="1.8" fill="#989898">
<text x="22.8" y="166.6">Crystal_GND24</text>
<text x="28.6" y="164.1">Y1</text>
<text x="24.1" y="185.6">C1</text>
<text x="39.4" y="185.6">C4</text>
<text x="24.1" y="188.2">c</text>
<text x="39.4" y="188.2">c</text>
</g>
<g font-size="1.8" fill="#aaa">
<text x="24.7" y="178.2">1</text>
<text x="28.3" y="174.7" transform="rotate(-90 28.3 174.7)">2</text>
<text x="31" y="178.2">3</text>
<text x="28.3" y="183.6" transform="rotate(-90 28.3 183.6)">4</text>
</g>
</svg>
